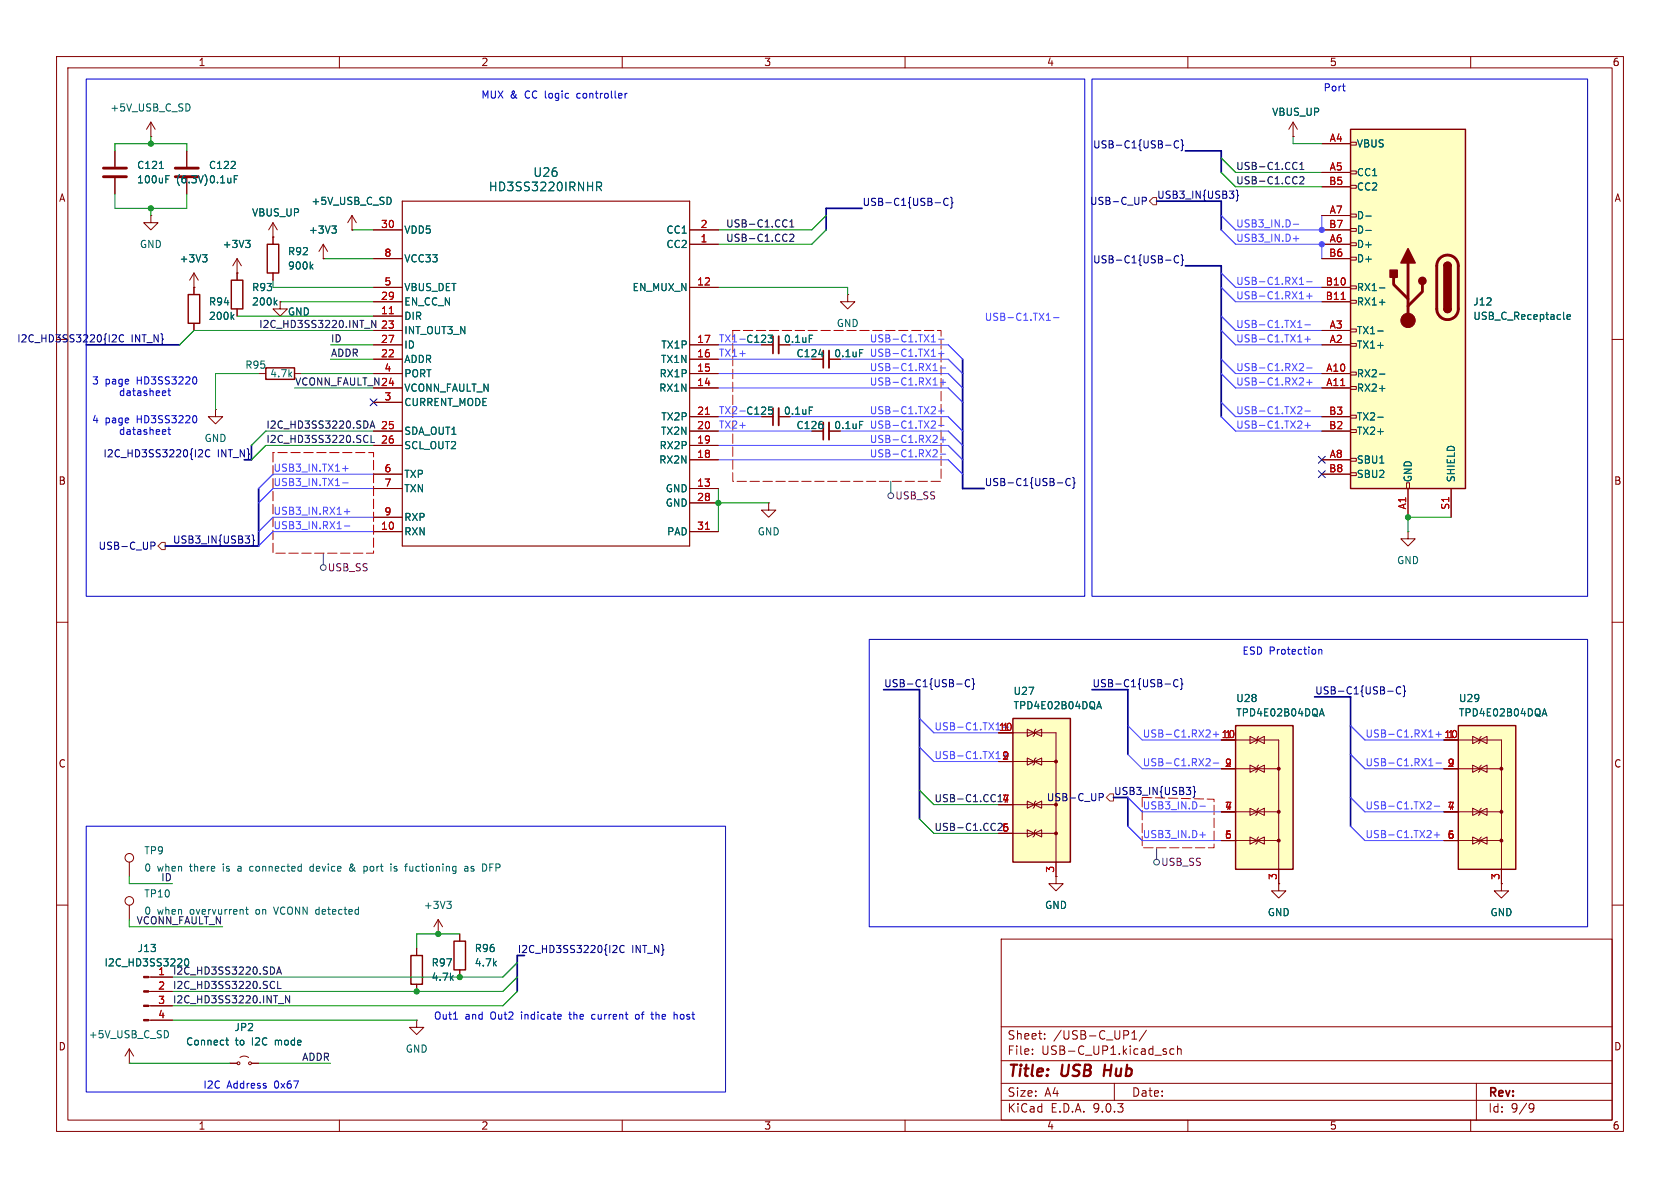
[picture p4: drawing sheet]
<svg xmlns="http://www.w3.org/2000/svg" width="297mm" height="210mm" viewBox="0 0 297 210" stroke-linecap="round" stroke-linejoin="round" font-family="sans-serif">
<g fill="none" stroke="#840000" stroke-width=".18">
<path d="M10 10h277v190h-277zM12 12h273v186h-273zM60 10v2M110 10v2M160 10v2M210 10v2M260 10v2M285 60h2M10 110h2M285 110h2M10 160h2M177 166h108v32h-108z"/>
<path d="M285 160h2M60 198v2M110 198v2M160 198v2M177 194.5h108M177 191.5h108M177 187.5h108M177 181.5h108M182.5 186.3v.1M182.5 185.5v.1M184.7 183.6v.1M184.7 182.8v.1"/>
<path d="M197 191.5v3M200.1 183.7h.9M200.1 182.6l.4-.4v1.5M202.7 182.1l-1.3 2M207.5 185.5l-.4-.1-.3 .3v.4l.2 .2h.5M208.2 185.5l.2-.1 .3 .1 .1 .9M208.2 184.9v1.5M210 198v2M260 198v2M261 191.5v6.5M270.6 195.1l.5 .1a.99 .99 0 0 1-.4 1.4h-.2M271.2 195.7l-.3 .3h-.3"/>
</g>
<path d="M195.4 188.2l-.3 2" fill="none" stroke="#840000" stroke-width=".4"/>
<path d="M238.8 22.9h20.3v63.5h-20.3z" fill="#ffffc2"/>
<g fill="none" stroke="#840000" stroke-width=".18">
<path d="M20.3 26.7v2.8M20.3 31.5v2.8M62.2 38.1l-.7 1.3M62.2 38.1l.8 1.3M62.2 38.1v2.5M233.7 25.4h5.1M233.7 30.5h5.1M233.7 33h5.1M233.7 38.1h5.1M238.8 25.1h1v.6h-1zM238.8 30.2h1v.5h-1zM238.8 32.8h1v.5h-1z"/>
<path d="M238.8 37.8h1v.6h-1zM34.3 50.8v1.3M34.3 57.2v1.2M57.1 45.7h.1M57.1 43.2l-.7 1.3M57.1 43.2l.8 1.3M57.1 43.2v2.5M62.2 40.6h.1M149.9 52.1v1.2h1.2l-1.2 1.3-1.3-1.3h1.3M149.9 52.1h.1M233.7 40.6h5.1M233.7 43.2h5.1"/>
<path d="M233.7 45.7h5.1M233.7 50.8h5.1M233.7 53.3h5.1M233.7 58.4h5.1M238.8 40.4h1v.5h-1zM238.8 42.9h1v.5h-1zM238.8 45.5h1v.5h-1zM238.8 50.5h1v.6h-1zM238.8 53.1h1v.5h-1zM238.8 58.2h1v.5h-1zM45.7 66h1.3M52.1 66h1.2"/>
<path d="M134.6 73.7h2.1M137.7 73.7h2M143.5 76.2h2M143.5 63.5h2M146.6 76.2h2M146.6 63.5h2M233.7 61h5.1M233.7 66h5.1M233.7 68.6h5.1M233.7 73.7h5.1M233.7 76.2h5.1M238.8 60.7h1v.5h-1z"/>
<path d="M238.8 65.8h1v.5h-1zM238.8 68.3h1v.5h-1zM238.8 73.4h1v.5h-1zM238.8 75.9h1v.6h-1zM135.9 88.9v1.3h1.3l-1.3 1.2-1.3-1.2h1.3M135.9 88.9h.1M233.7 81.3h5.1M233.7 83.8h5.1M238.8 81h1v.5h-1zM238.8 83.6h1v.5h-1zM248.7 85.3h.5v1.1h-.5zM248.9 86.4v5"/>
<path d="M256.5 86.4v5M186.7 154.9v1.3h1.3l-1.3 1.3-1.3-1.3h1.3M186.7 154.9h.1M226.1 156.2v1.3h1.2l-1.2 1.3-1.3-1.3h1.3M226.1 156.2h.1M26.3 172.7h4.2M26.3 175.3h4.2M26.3 177.8h4.2M22.9 188h.1M22.9 185.4l-.8 1.3M22.9 185.4l.7 1.3M22.9 185.4v2.6"/>
<path d="M26.3 180.3h4.2M40.6 188h1.3M42.4 186.9l.8-.2 .7 .2M44.4 188h1.3"/>
<circle cx="42.2" cy="188" r=".25"/>
<circle cx="44.2" cy="188" r=".25"/>
</g>
<path d="M238.8 22.9h20.3v63.5h-20.3zM33.3 52.1h2v5.1h-2zM255.3 47a.64 .64 0 0 1 .6-.6 .64 .64 0 0 1 .6 .6M255.3 54.6a.64 .64 0 0 0 .6 .6 .64 .64 0 0 0 .6-.6M47 65h5.1v2.1h-5.1z" fill="none" stroke="#840000" stroke-width=".25"/>
<path d="M18.3 29.7h4.1M18.3 31.2h4.1M246.4 49v1.3l2.5 2.5M248.9 46.5v10.1M251.5 50.3v1.3l-2.6 2.5M254.6 45.7a1.91 1.91 0 0 1 2-.5 1.91 1.91 0 0 1 1.2 1.8v7.6a1.91 1.91 0 0 1-1.9 1.9 1.91 1.91 0 0 1-1.9-1.9v-7.8l.2-.6z" fill="none" stroke="#840000" stroke-width=".51"/>
<g fill="#840000" stroke="#840000" stroke-width=".25">
<path d="M255.3 47h1.2v7.6h-1.2z"/>
<path d="M255.5 46.5a.64 .64 0 0 1 .6-.1 .64 .64 0 0 1 .4 .6h-1.2z"/>
<path d="M255.3 54.6h1.2a.64 .64 0 0 1-.6 .6 .64 .64 0 0 1-.6-.6z"/>
<path d="M248.9 43.9l1.3 2.6h-2.6z"/>
<path d="M245.7 47.8h1.3v1.2h-1.3z"/>
<circle cx="251.5" cy="49.7" r=".63"/>
</g>
<g fill="#840000" stroke="#840000" stroke-width=".18">
<path d="M25.4 172.6h.9v.2h-.9z"/>
<path d="M25.4 175.1h.9v.3h-.9z"/>
<path d="M25.4 177.7h.9v.2h-.9z"/>
<path d="M25.4 180.2h.9v.3h-.9z"/>
<circle cx="248.9" cy="56.6" r="1.27"/>
</g>
<g fill="none" stroke="#006464" stroke-width=".18">
<path d="M28.2 29.8h.7M29.3 31.7h.4M29.3 31.1h.6M58.7 39.9h.7l-.4 .5M68.9 34.9l.3 .5-.3 .7M241.4 38.2h1M41 56l.4 .5M41.4 55.6l-.5 .5M59.2 40.4l.2 .3v.3l-.2 .2M241.4 40.7h1M243.6 58.5h.9M243.9 50.9h.9"/>
<path d="M243.9 53.4h.9M277 56l.6-.1v-.2l-.4-.1-.2 .2 .1 .6h.5M143.1 72h.6M144.7 62.6h.8M152 74.5h.6M152 61.8h.6M243.6 73.8h.9M243.9 66.1h.9M243.9 68.7h.9M32.7 170.5l-.1-.5 .1-.4 .2-.1 .4 .2v.8M29.5 182.3l.3 .4-.3 .7M39.9 183.9h.5"/>
<path d="M40.1 183.5v1l.3 .2"/>
</g>
<path d="M237.1 52.9h.7" fill="none" stroke="#a90000" stroke-width=".18"/>
<path d="M136.7 72.1v3.1M145.5 62v3M145.5 74.7v3" fill="none" stroke="#840000" stroke-width=".3"/>
<path d="M137.7 72.1v3.1M146.6 62v3M146.6 74.7v3" fill="none" stroke="#840000" stroke-width=".33"/>
<path d="M257.8 128.3h10.2v25.4h-10.2z" fill="#ffffc2"/>
<path d="M257.8 128.3h10.2v25.4h-10.2zM72.6 168.9h2.1v5.1h-2.1zM80.3 166.4h2v5.1h-2z" fill="none" stroke="#840000" stroke-width=".25"/>
<g fill="none" stroke="#840000" stroke-width=".18">
<path d="M26.7 38.1v1.3h1.2l-1.2 1.2-1.3-1.2h1.3M26.7 38.1h.1M33 26.7v2.8M33 31.5v2.8M38.1 72.4v1.3h1.3l-1.3 1.2-1.3-1.2h1.3M38.1 72.4h.1M134.6 61h2.1M137.7 61h2M255.3 130.8h10.1v25.4M255.3 135.9h10.1M260.3 130.2l1.3 .6-1.3 .6zM260.3 135.3l1.3 .6-1.3 .6z"/>
<path d="M261.6 130.8l1.3-.6v1.2zM261.6 135.9l1.3-.6v1.2zM261.9 130.2l-.3 .2v.8l-.2 .2M261.9 135.3l-.3 .2v.8l-.2 .2M22.9 152.4v2.5M255.3 143.5h10.1M255.3 148.6h10.1M260.3 142.9l1.3 .6-1.3 .6zM260.3 148l1.3 .6-1.3 .6zM261.6 143.5l1.3-.6v1.2zM261.6 148.6l1.3-.6v1.2zM261.9 142.9l-.3 .2v.8l-.2 .2"/>
<path d="M261.9 148l-.3 .2v.8l-.2 .2M22.9 160v2.6M73.7 167.6v1.3M73.7 174v1.3M77.5 165.1h.1M77.5 162.6l-.8 1.2M77.5 162.6l.7 1.2M77.5 162.6v2.5M81.3 165.1v1.3M81.3 171.5v1.2M73.7 180.3v1.3h1.2l-1.2 1.3-1.3-1.3h1.3M73.7 180.3h.1"/>
<circle cx="22.9" cy="151.6" r=".76"/>
<circle cx="22.9" cy="159.3" r=".76"/>
</g>
<g fill="#840000" stroke="#840000" stroke-width=".18">
<circle cx="265.4" cy="135.9" r=".25"/>
<circle cx="265.4" cy="143.5" r=".25"/>
<circle cx="265.4" cy="148.6" r=".25"/>
</g>
<g fill="none" stroke="#006464" stroke-width=".18">
<path d="M41.4 31.1h.6M143.1 59.3h.6M272.7 126.2h.6M273 125.3l.5 1.3M44.4 153.1l-.3 .3v.4l.3 .2M55.3 153.1l-.4 .1-.1 .2v.5l.5 .1M62.3 153.1l-.4 .3a.34 .34 0 0 0 0 .5 .34 .34 0 0 0 .4 0M62.3 152.8h-.3v.2l.5 .8M64.5 153.1l.3 .1 .1 .2v.5l-.4 .1M69.7 153.9h.4M70.1 153.2l-.3-.1-.1 .2v.2l.4 .1M72.4 153.1v.7l.4 .2"/>
<path d="M79 159.3h.8l-.5 .5M79.5 159.8l.3 .3v.3l-.3 .2M82.2 153.2h.5v.8M82.7 153.5h-.4l-.2 .2 .2 .3 .4-.1M83.3 153.9l.3 .1M83.6 153.1l-.3 .2v.2l.3 .1M86.6 153.3h.4M87.2 152.7h-.6v1.3M43.4 160.8h.5M43.6 160.3v1.1l.3 .2M48.4 160.3l.4 1.3"/>
</g>
<path d="M136.7 59.4v3.1" fill="none" stroke="#840000" stroke-width=".3"/>
<path d="M137.7 59.4v3.1" fill="none" stroke="#840000" stroke-width=".33"/>
<path d="M31 29.7h4.1M31 31.2h4.1" fill="none" stroke="#840000" stroke-width=".51"/>
<path d="M179.1 127h10.1v25.4h-10.1z" fill="#ffffc2"/>
<path d="M179.1 127h10.1v25.4h-10.1z" fill="none" stroke="#840000" stroke-width=".25"/>
<g fill="none" stroke="#840000" stroke-width=".18">
<path d="M176.5 129.5h10.2v25.4M176.5 134.6h10.2M181.6 128.9l1.3 .6-1.3 .7zM181.6 134l1.3 .6-1.3 .7zM182.9 129.5l1.2-.6v1.3zM182.9 134.6l1.2-.6v1.3zM183.1 128.9l-.2 .3v.7l-.3 .3M183.1 134l-.2 .2v.8l-.3 .3M176.5 142.2h10.2M176.5 147.3h10.2M181.6 141.6l1.3 .6-1.3 .7zM181.6 146.7l1.3 .6-1.3 .7z"/>
<path d="M182.9 142.2l1.2-.6v1.3zM182.9 147.3l1.2-.6v1.3zM183.1 141.6l-.2 .3v.7l-.3 .3M183.1 146.7l-.2 .2v.8l-.3 .3"/>
</g>
<g fill="#840000" stroke="#840000" stroke-width=".18">
<circle cx="186.7" cy="134.6" r=".25"/>
<circle cx="186.7" cy="147.3" r=".25"/>
</g>
<path d="M194 124.9h.6M194.3 124l.4 1.3" fill="none" stroke="#006464" stroke-width=".18"/>
<path d="M218.4 128.3h10.2v25.4h-10.2z" fill="#ffffc2"/>
<path d="M40.9 49.5h2v5.1h-2zM47.2 43.2h2.1v5.1h-2.1zM218.4 128.3h10.2v25.4h-10.2z" fill="none" stroke="#840000" stroke-width=".25"/>
<g fill="none" stroke="#840000" stroke-width=".18">
<path d="M20.3 26.7v2.8M20.3 31.5v2.8M26.7 24.1h.1M26.7 21.6l-.8 1.3M26.7 21.6l.7 1.3M26.7 21.6v2.5M33 26.7v2.8M33 31.5v2.8M48.3 39.4v3.8M48.3 39.4l-.8 1.2M48.3 39.4l.7 1.2M228.6 24.1h.1"/>
<path d="M228.6 21.6l-.8 1.3M228.6 21.6l.8 1.3M228.6 21.6v2.5M233.7 25.4h5.1M233.7 30.5h5.1M233.7 33h5.1M233.7 38.1h5.1M34.3 50.8h.1M34.3 48.3l-.8 1.2M34.3 48.3l.8 1.2M34.3 48.3v3.8M34.3 57.2v1.2"/>
<path d="M41.9 48.3h.1M41.9 45.7v3.8M41.9 54.6v1.3M41.9 45.7l-.8 1.3M41.9 45.7l.8 1.3M48.3 41.9h.1M48.3 48.3v1.2M49.5 53.3v1.3h1.3l-1.3 1.3-1.2-1.3h1.2M49.5 53.3h.1M57.1 45.7h.1M62.2 40.6h.1M66 40.6h5.1"/>
<path d="M66 45.7h5.1M66 50.8h5.1M66 53.3h5.1M66 55.9h5.1M66 58.4h5.1M121.9 40.6h5.1M121.9 50.8h5.1M121.9 43.2h5.1M233.7 40.6h5.1M233.7 45.7h5.1M233.7 50.8h5.1M233.7 53.3h5.1"/>
<path d="M233.7 58.4h5.1M233.7 43.2h5.1M66 61h5.1M66 63.5h5.1M66 66h5.1M66 68.6h5.1M66 71.1h5.1M66 76.2h5.1M66 78.7h5.1M121.9 61h5.1M121.9 63.5h5.1M121.9 66h5.1"/>
<path d="M121.9 68.6h5.1M121.9 76.2h5.1M121.9 78.7h5.1M121.9 73.7h5.1M134.6 61h2.1M134.6 73.7h2.1M137.7 61h2M137.7 73.7h2M143.5 63.5h2M143.5 76.2h2M146.6 63.5h2M146.6 76.2h2"/>
<path d="M233.7 61h5.1M233.7 66h5.1M233.7 68.6h5.1M233.7 76.2h5.1M233.7 73.7h5.1M66 83.8h5.1M66 86.4h5.1M66 91.4h5.1M66 94h5.1M121.9 86.4h5.1M121.9 94h5.1M121.9 81.3h5.1"/>
<path d="M121.9 88.9h5.1M233.7 83.8h5.1M233.7 81.3h5.1M248.9 94v1.3h1.3l-1.3 1.2-1.3-1.2h1.3M248.9 94h.1M248.9 86.4v5M256.5 86.4v5M176.5 129.5h2.6M176.5 134.6h2.6M215.9 130.8h10.2v25.4M215.9 135.9h10.2M221 130.2l1.2 .6-1.2 .6z"/>
<path d="M221 135.3l1.2 .6-1.2 .6zM222.2 130.8l1.3-.6v1.2zM222.2 135.9l1.3-.6v1.2zM222.5 130.2l-.3 .2v.8l-.2 .2M222.5 135.3l-.3 .2v.8l-.2 .2M255.3 130.8h2.5M255.3 135.9h2.5M176.5 142.2h2.6M176.5 147.3h2.6M186.7 154.9h.1M186.7 152.4v2.5M215.9 143.5h10.2"/>
<path d="M215.9 148.6h10.2M221 142.9l1.2 .6-1.2 .6zM221 148l1.2 .6-1.2 .6zM222.2 143.5l1.3-.6v1.2zM222.2 148.6l1.3-.6v1.2zM222.5 142.9l-.3 .2v.8l-.2 .2M222.5 148l-.3 .2v.8l-.2 .2M226.1 156.2h.1M255.3 143.5h2.5M255.3 148.6h2.5M265.4 156.2v1.3h1.3l-1.3 1.3-1.2-1.3h1.2M265.4 156.2h.1"/>
<path d="M265.4 153.7v2.5M26.7 172.7h3.8M26.7 175.3h3.8M26.7 177.8h3.8M73.7 167.6v1.3M73.7 174v1.3M81.3 165.1v1.3M81.3 171.5v1.2M26.7 180.3h3.8M40.6 188h1.3M44.4 188h1.3"/>
</g>
<g fill="#840000" stroke="#840000" stroke-width=".18">
<circle cx="226.1" cy="135.9" r=".25"/>
<circle cx="226.1" cy="143.5" r=".25"/>
<circle cx="226.1" cy="148.6" r=".25"/>
</g>
<g fill="none" stroke="#006464" stroke-width=".18">
<path d="M33.4 18.4l.2 .5-.2 .7M28.2 29.8h.7M29.3 31.1h.6M29.3 31.7h.4M41.4 31.1h.6M58.7 39.9h.7l-.4 .5M68.9 34.9l.3 .5-.3 .7M105.5 32.2h.6l.3 .3-.2 .4-.7 .1M105.8 33l.6 .7M241.4 38.2h1M35.8 45h.8l-.4 .5M36.3 45.5l.3 .3v.3l-.3 .2"/>
<path d="M41 56l.4 .5M41.4 55.6l-.5 .5M43.4 42.5h.8l-.4 .5M44 43l.2 .2v.3l-.2 .3M48.6 53.4l.4 .5M49 53.1l-.5 .5M55 47.1l.3 .5M55.3 46.7l-.5 .5M59.2 40.4l.2 .3v.3l-.2 .2M143.1 59.3h.6M241.4 40.7h1M243.6 58.5h.9"/>
<path d="M243.9 50.9h.9M243.9 53.4h.9M277 56l.6-.1v-.2l-.4-.1-.2 .2 .1 .6h.5M143.1 72h.6M144.7 62.6h.8M152 61.8h.6M152 74.5h.6M243.6 73.8h.9M243.9 66.1h.9M243.9 68.7h.9M194 124.9h.6M194.3 124l.4 1.3"/>
<path d="M233.4 126.2h.6M233.7 125.3l.4 1.3M272.7 126.2h.6M273 125.3l.5 1.3M32.7 170.5l-.1-.5 .1-.4 .2-.1 .4 .2v.8M39.9 183.9h.5M40.1 183.5v1l.3 .2"/>
</g>
<path d="M71.1 35.6h50.8v60.9h-50.8z" fill="none" stroke="#840000" stroke-width=".2"/>
<path d="M68.8 55.5h.7M237.1 52.9h.7M124.7 73.2h.7M124.7 93.6h.7" fill="none" stroke="#a90000" stroke-width=".18"/>
<g fill="none" stroke="#484848" stroke-width=".18">
<path d="M57.1 97.8v2M157.5 85.1v2M204.5 149.9v2"/>
<circle cx="157.5" cy="87.6" r=".51"/>
<circle cx="57.2" cy="100.3" r=".51"/>
<circle cx="204.5" cy="152.4" r=".51"/>
</g>
<path d="M129.5 58.4v26.7h36.9v-26.7h-36.9M48.3 80v17.8h17.7v-17.8h-17.7M201.9 141v8.9h12.7v-8.6l-12.7-.3" fill="none" stroke="#f00" stroke-width=".18" stroke-dasharray="1.7 .6"/>
<g fill="none" stroke="#000084" stroke-width=".18">
<path d="M165.3 35.8h1M167.6 35.2a.6 .6 0 0 0-.8 .4 .6 .6 0 0 0 .6 .7l.2-.1M168 34.9l.3 .1v.7l.2 .1-.2 .2v.6l-.3 .2M201.9 34.9h.5l.3 .2-.2 .4h-.6M206.1 25.7h.9M208.4 25a.6 .6 0 0 0-.9 .4 .6 .6 0 0 0 .6 .8l.3-.2M208.8 24.7l.2 .2v.6l.2 .2-.2 .2v.6l-.2 .1M218.5 33.6l.3 .2v.6l.2 .2-.2 .1v.6l-.3 .2M20.3 59.2l.3 .2-.1 .3-.7 .7h.8M21.9 59.3a.6 .6 0 0 0-.9 .4 .6 .6 0 0 0 .6 .7l.3-.1M206.1 46h.9M208.4 45.3a.6 .6 0 0 0-.9 .5 .6 .6 0 0 0 .6 .7l.3-.1"/>
<path d="M208.8 45l.2 .2v.6l.2 .2-.2 .2v.6l-.2 .2M35.6 79.5l.2 .2v.3l-.8 .8h.8M37.1 79.6a.6 .6 0 0 0-.8 .4 .6 .6 0 0 0 .6 .8l.2-.2M65.4 70.5l1.2 1.2M66.6 70.5l-1.2 1.2M26.7 95.8h.5l.2 .3-.1 .3-.6 .1M44.6 94.6l.2 .1v.6l.2 .2-.2 .2v.6l-.2 .2M186.9 85.4h1M189.2 84.7a.6 .6 0 0 0-.8 .4 .6 .6 0 0 0 .6 .7l.2-.1M189.6 84.4l.3 .2v.6l.2 .2-.2 .1v.6l-.3 .2M233.1 83.2l1.2 1.2M233.1 80.7l1.2 1.2"/>
<path d="M234.3 83.2l-1.2 1.2M234.3 80.7l-1.2 1.2M171.9 120l.2 .1v.6l.2 .2-.2 .2v.6l-.2 .2M208.7 120l.2 .1v.6l.2 .2-.2 .2v.6l-.2 .2M169.1 120.9h1M171.4 120.3a.6 .6 0 0 0-.8 .4 .6 .6 0 0 0 .6 .7l.2-.1M206 120.9h.9M208.3 120.3a.6 .6 0 0 0-.9 .4 .6 .6 0 0 0 .6 .7l.3-.1M210.9 139l.3 .2v.6l.1 .2-.1 .2v.6l-.3 .1M245.3 122.2h1M247.6 121.5a.6 .6 0 0 0-.8 .5 .6 .6 0 0 0 .6 .7l.2-.1M248.1 121.2l.2 .2v.6l.2 .2-.2 .2v.6l-.2 .2"/>
<path d="M194.3 140.3h.5l.2 .2-.1 .4h-.6M108.8 167.1l.3 .3-.1 .3-.7 .7h.8M110.3 167.2a.6 .6 0 0 0-.8 .5 .6 .6 0 0 0 .6 .7l.2-.1"/>
</g>
<path d="M203.8 34.9h.7v1.3h-.7l-.6-.6zM27.9 96.5l.7-.6h.6v1.3h-.6zM195.6 141l.6-.7h.6v1.3h-.6z" fill="none" stroke="#725600" stroke-width=".18"/>
<g fill="none" stroke="#0f0f0f" stroke-width=".18">
<path d="M138.9 38.9l.2 .1M139.6 39.2l.4-.3v1.2M229.1 28.7l.2 .1M229.3 29.8l-.2 .2M229.8 31.4l.5-.2 .2 .4-.8 .9h.8M229.8 30h.7M229.8 29.1l.4-.4v1.3M64.4 58h1M66.4 56.6v1.3l-.7-1.3v1.3M139.1 40l-.2 .1M139.6 41.5l.5-.1 .2 .4-.7 .9h.7M139.6 40.1h.7"/>
<path d="M65.4 75.7l.4-1.3 .5 1.3M65.5 75.3h.6M65.6 77v1.2h.6M175.7 140.5l.3 .1M176 141.6l-.3 .1M176.4 141.7h.8M176.6 140.8h-.2M176.6 145.5l-.2 .2M177.1 146.1l-.7 .7h.8M48.9 172.2l.4-1.3 .5 1.3M49 171.8h.6M49.1 173.5v1.2h.6"/>
<path d="M49.2 177.4h1M51.2 176v1.3l-.7-1.3v1.3"/>
</g>
<g fill="none" stroke="#4a47ff" stroke-width=".18">
<path d="M215.9 38.1l2.5 2.5h15.3v-2.5M228.6 39.6h1M165.9 60h1M185 56.6h.7M186.2 56.2h1M215.9 50.8l2.5 2.5h15.3M215.9 40.6l2.5 2.6h15.3v2.5M215.9 48.3l2.5 2.5h15.3M215.9 58.4l2.5 2.6h15.3M215.9 55.9l2.5 2.5h15.3M228.6 42.2h1M229.4 57.9h.8"/>
<path d="M229.7 50.3h.8M229.7 52.8h.8M230 49.2l.1-.2v1.3M230.7 57.4h1M230.7 60h1M231 49.8h1M231 52.3h1M231.2 59.5v.9M231.5 51.9v.9M127 61h7.6M127 66h40.6l2.6 2.6M127 68.6h40.6l2.6 2.5"/>
<path d="M127 78.7h40.6l2.6 2.6M127 73.7h7.6M127 76.2h16.5M127 63.5h16.5M139.7 61h27.9l2.6 2.5M139.7 73.7h27.9l2.6 2.5M148.6 76.2h19l2.6 2.5M148.6 63.5h19l2.6 2.5M164.7 60.4h.7M164.8 74.4l.5 .1 .1 .3-.8 .9h.8M164.9 78.2h.8M165 65.5h.7"/>
<path d="M165 68.1h.7M165.1 79.5l.5 .1 .1 .3-.8 .9h.8M165.2 64.4l.1-.1v1.2M165.6 77.1v.4M165.9 72.7h1M165.9 75.2h1M165.9 62.5h1M166.2 65h1M166.2 67.6h1M166.2 77.7h1M166.4 62v1M166.4 72.2v.9"/>
<path d="M166.7 67.1v1M166.7 77.3v.9M215.9 63.5l2.5 2.5h15.3M215.9 66l2.5 2.6h15.3M215.9 71.1l2.5 2.6h15.3M215.9 73.7l2.5 2.5h15.3M229.6 71.9h.4l.2 .3-.8 .9h.8M229.7 68.1h.8M229.9 64.3h.4l.2 .3-.8 .9h.8M230.4 66.9v.4M230.7 72.7h1M230.7 75.2h1"/>
<path d="M231 65h1M231 67.6h1M231.2 74.7v1M231.5 67.1v1M60.6 85.4h.9M60.6 82.8h.9M60.9 93h.9M60.9 90.4h.9M61.1 82.3v1M61.4 90v.9M66 94h-17.7l-2.6 2.5M66 83.8h-17.7l-2.6 2.6"/>
<path d="M66 91.4h-17.7l-2.6 2.6M66 86.4h-17.7l-2.6 2.5M127 81.3h40.6l2.6 2.5M166.2 80.3h1M162.6 127l2.5 2.5h11.4M162.6 132.1l2.5 2.5h11.4M199.4 128.3l2.5 2.5h14M199.4 133.4l2.5 2.5h14M213.2 130.3h.7M213.4 134.1l.4 .1 .1 .3-.7 .9h.7M213.9 129.1v.5M214.5 129.8h1"/>
<path d="M214.5 134.9h1M215 129.3v1M238.8 128.3l2.5 2.5h14M238.8 133.4l2.5 2.5h14M252.6 130.3h.7M252.6 135.4h.7M252.8 134.3l.2-.2v1.3M253.9 129.8h.9M253.9 134.9h.9M254.3 129.3v1M199.4 146.1l2.5 2.5h14M199.4 141l2.5 2.5h14"/>
<path d="M212.1 147.6h1M212.1 142.5h1M238.8 146.1l2.5 2.5h14M238.8 141l2.5 2.5h14M252.5 141.7l.4 .1 .1 .3-.8 .9h.8M253.6 147.6h.9M253.6 142.5h.9M254 147.1v1"/>
</g>
<g fill="none" stroke="#000084" stroke-width=".3">
<path d="M152.4 36.8h-6.4v3.8M204.5 35.6h11.4v5M209.5 26.7h6.4v3.8M209.5 47h6.4v26.7M15.2 61h16.5M44.4 78.7v2.6M170.2 63.5v22.9h3.8M45.7 86.4v10.1h-16.5M156.2 121.9h6.4v22.9M193 121.9h6.4v11.5M232.4 123.2h6.4v22.9M199.4 141v5.1"/>
<path d="M91.4 168.9v6.4"/>
</g>
<path d="M20.3 26.7v-1.3h12.7v1.3M26.7 24.1v1.3M57.1 45.7h8.9M62.2 40.6h3.8M81.3 165.1h-7.6v2.5M22.9 188h17.7" fill="none" stroke="#009600" stroke-width=".2"/>
<g fill="none" stroke="#009600" stroke-width=".18">
<path d="M20.3 34.3v2.5h12.7v-2.5M26.7 36.8v1.3M146 38.1l-2.5 2.5h-16.5M215.9 30.5l2.5 2.5h15.3M215.9 27.9l2.5 2.6h15.3M228.6 24.1v1.3h5.1M41.9 55.9h24.1M48.3 49.5v1.3h17.7M49.5 53.3h16.5M66 58.4h-31.7l-2.6 2.6M127 50.8h22.9v1.3M146 40.6l-2.5 2.6h-16.5"/>
<path d="M45.7 66h-7.6v6.4M52.1 68.6h13.9M53.3 66h12.7M58.4 63.5h7.6M58.4 61h7.6M66 78.7h-19l-2.6 2.6M66 76.2h-19l-2.6 2.5M127 86.4v7.6M127 88.9h8.9M256.5 91.4h-7.6v2.6M162.6 139.7l2.5 2.5h11.4M22.9 154.9v1.3h7.6"/>
<path d="M162.6 144.8l2.5 2.5h11.4M22.9 162.6v1.2h16.5M91.4 172.7l-2.5 2.6h-58.4M91.4 170.2l-2.5 2.5h-58.4M91.4 175.3l-2.5 2.5h-58.4M30.5 180.3h43.2M45.7 188h12.7"/>
</g>
<g fill="none" stroke="#0000c2" stroke-width=".18">
<path d="M15.2 14h176.6v91.4h-176.6zM110.5 16.5v.8M110.9 16.5l-.4 .2M193 14h87.7v91.4h-87.7zM237.3 15.2h.5M237.7 16.1h.1M29.3 76v.2l-.6 .2M29.3 69.1v.3l-.6 .1M29.7 75.9h.5M29.7 69.1h.5M29.9 68.7v1.1l.3 .1M29.9 75.5v1.1l.3 .2"/>
<path d="M34.6 73.5l.2 .5-.2 .7M34.6 66.7l.2 .4-.2 .7M153.7 113h127v50.8h-127zM233.1 114.8v.8M233.1 114.9l.2-.1 .3 .1 .1 .7M15.2 146.1h113.1v46.9h-113.1zM99 179.3l.2 .3-.6 .1M104.8 179.3l-.2 .3v.3l.2 .3M112.8 179.3l-.3 .1-.2 .2 .1 .4 .4 .2M115.1 179.3h.4M115.2 180l.3 .2M119.2 179.4h.5v.8"/>
<path d="M80.2 180.2h.7M99.2 180.1l-.2 .1"/>
</g>
<g fill="#009600" stroke="#009600" stroke-width=".18">
<circle cx="248.9" cy="91.4" r=".46"/>
<circle cx="26.7" cy="25.4" r=".46"/>
<circle cx="26.7" cy="36.8" r=".46"/>
<circle cx="81.3" cy="172.7" r=".46"/>
<circle cx="73.7" cy="175.3" r=".46"/>
<circle cx="77.5" cy="165.1" r=".46"/>
<circle cx="127" cy="88.9" r=".46"/>
</g>
<g fill="#4a47ff" stroke="#4a47ff" stroke-width=".18">
<circle cx="233.7" cy="40.6" r=".46"/>
<circle cx="233.7" cy="43.2" r=".46"/>
</g>
<g font-size="2.8" fill="#840000">
<text x="178" y="190.9">Title:</text>
<text x="187.7" y="190.9">USB</text>
<text x="196" y="190.9">Hub</text>
</g>
<g font-size="2.1" fill="#006464">
<text x="86.3" y="34">HD3SS3220IRNHR</text>
<text x="94.2" y="31.5">U26</text>
</g>
<g font-size="2.1" fill="#840000">
<text x="178" y="184">Sheet:</text>
<text x="186.2" y="184">/USB-C_UP1/</text>
<text x="178" y="186.7">File:</text>
<text x="184.1" y="186.7">USB-C_UP1.kicad_sch</text>
<text x="178" y="196.9">KiCad</text>
<text x="178" y="194.1">Size:</text>
<text x="184.7" y="194.1">A4</text>
<text x="185.7" y="196.9">E.D.A.</text>
<text x="193.3" y="196.9">9.0.3</text>
<text x="200" y="194.1">Date:</text>
<text x="263" y="194.3">Rev:</text>
<text x="263" y="196.9">Id:</text>
<text x="267.1" y="196.9">9/9</text>
</g>
<g font-size="1.8" fill="#840000">
<text x="35" y="11.9">1</text>
<text x="85" y="11.9">2</text>
<text x="135" y="11.9">3</text>
<text x="185" y="11.9">4</text>
<text x="235" y="11.9">5</text>
<text x="285" y="11.9">6</text>
<text x="10.3" y="35.9">A</text>
<text x="285.3" y="35.9">A</text>
<text x="10.3" y="85.9">B</text>
<text x="285.3" y="85.9">B</text>
<text x="10.3" y="135.9">C</text>
<text x="285.3" y="135.9">C</text>
<text x="10.3" y="185.9">D</text>
<text x="285.3" y="185.9">D</text>
<text x="35" y="199.9">1</text>
<text x="85" y="199.9">2</text>
<text x="135" y="199.9">3</text>
<text x="185" y="199.9">4</text>
<text x="235" y="199.9">5</text>
<text x="285" y="199.9">6</text>
</g>
<g font-size="1.8" fill="#0000c2">
<text x="85" y="17.6">MUX &amp;</text>
<text x="92.9" y="17.6">CC logic</text>
<text x="102.4" y="17.6">controller</text>
<text x="233.9" y="16.4">Port</text>
<text x="16.2" y="68.2">3</text>
<text x="18.6" y="68.2">page</text>
<text x="20.9" y="70.2">datasheet</text>
<text x="24.3" y="68.2">HD3SS3220</text>
<text x="16.2" y="75">4</text>
<text x="18.6" y="75">page</text>
<text x="20.9" y="77.1">datasheet</text>
<text x="24.3" y="75">HD3SS3220</text>
<text x="219.6" y="115.9">ESD Protection</text>
<text x="76.6" y="180.4">Out1</text>
<text x="82.2" y="180.4">and</text>
<text x="86.8" y="180.4">Out2</text>
<text x="92.4" y="180.4">indicate</text>
<text x="101.1" y="180.4">the</text>
<text x="105.3" y="180.4">current</text>
<text x="113.2" y="180.4">of</text>
<text x="116.3" y="180.4">the</text>
<text x="120.4" y="180.4">host</text>
<text x="35.9" y="192.6">I2C</text>
<text x="40.1" y="192.6">Address</text>
<text x="48.6" y="192.6">0x67</text>
</g>
<g font-size="1.8" fill="#006464">
<text x="19.4" y="19.9">+5V_USB_C_SD</text>
<text x="224.8" y="20.7">VBUS_UP</text>
<text x="239.8" y="26.3">VBUS</text>
<text x="24.1" y="30.1">C121</text>
<text x="24.1" y="32.6">100uF</text>
<text x="31.2" y="32.6">(6.3V) 0.1uF</text>
<text x="36.8" y="30.1">C122</text>
<text x="239.8" y="31.3">CC1</text>
<text x="239.8" y="33.9">CC2</text>
<text x="44.5" y="38.5">VBUS_UP</text>
<text x="54.5" y="41.5">+3V3</text>
<text x="55" y="36.4">+5V_USB_C_SD</text>
<text x="71.4" y="41.5">VDD5</text>
<text x="117.7" y="41.5">CC1</text>
<text x="239.8" y="39">D-</text>
<text x="239.8" y="41.5">D-</text>
<text x="24.6" y="44">GND</text>
<text x="31.6" y="46.6">+3V3</text>
<text x="39.3" y="44">+3V3</text>
<text x="50.8" y="45.3">R92</text>
<text x="50.8" y="47.9">900k</text>
<text x="71.4" y="46.6">VCC33</text>
<text x="117.7" y="44">CC2</text>
<text x="239.8" y="44">D+</text>
<text x="239.8" y="46.6">D+</text>
<text x="44.5" y="51.7">R93</text>
<text x="71.4" y="51.7">VBUS_DET</text>
<text x="111.7" y="51.7">EN_MUX_N</text>
<text x="239.8" y="51.7">RX1-</text>
<text x="36.8" y="54.2">R94</text>
<text x="36.8" y="56.7">200k</text>
<text x="44.5" y="54.2">200k</text>
<text x="50.8" y="56">GND</text>
<text x="71.4" y="54.2">EN_CC_N</text>
<text x="71.4" y="56.7">DIR</text>
<text x="71.4" y="59.3">INT_OUT3_N</text>
<text x="147.8" y="58">GND</text>
<text x="239.8" y="54.2">RX1+</text>
<text x="239.8" y="59.3">TX1-</text>
<text x="260.4" y="56.7">USB_C_Receptacle</text>
<text x="260.4" y="54.2">J12</text>
<text x="43.3" y="65.4">R95</text>
<text x="71.4" y="61.8">ID</text>
<text x="71.4" y="64.4">ADDR</text>
<text x="116.7" y="64.4">TX1N</text>
<text x="116.8" y="61.8">TX1P</text>
<text x="131.8" y="60.8">C123</text>
<text x="138.5" y="60.8">0.1uF</text>
<text x="140.7" y="63.3">C124</text>
<text x="147.4" y="63.3">0.1uF</text>
<text x="239.8" y="61.8">TX1+</text>
<text x="47.7" y="66.9">4.7k</text>
<text x="71.4" y="66.9">PORT</text>
<text x="71.4" y="69.4">VCONN_FAULT_N</text>
<text x="71.4" y="72">CURRENT_MODE</text>
<text x="116.4" y="69.4">RX1N</text>
<text x="116.5" y="66.9">RX1P</text>
<text x="239.8" y="66.9">RX2-</text>
<text x="239.8" y="69.4">RX2+</text>
<text x="71.4" y="77.1">SDA_OUT1</text>
<text x="116.7" y="77.1">TX2N</text>
<text x="116.8" y="74.5">TX2P</text>
<text x="131.8" y="73.5">C125</text>
<text x="138.5" y="73.5">0.1uF</text>
<text x="140.7" y="76">C126</text>
<text x="147.4" y="76">0.1uF</text>
<text x="239.8" y="74.5">TX2-</text>
<text x="239.8" y="77.1">TX2+</text>
<text x="36.1" y="78.3">GND</text>
<text x="71.4" y="79.6">SCL_OUT2</text>
<text x="116.4" y="82.1">RX2N</text>
<text x="116.5" y="79.6">RX2P</text>
<text x="239.8" y="82.1">SBU1</text>
<text x="71.4" y="84.7">TXP</text>
<text x="71.4" y="87.2">TXN</text>
<text x="117.6" y="87.2">GND</text>
<text x="117.6" y="89.8">GND</text>
<text x="239.8" y="84.7">SBU2</text>
<text x="249.8" y="85.3" transform="rotate(-90 249.8 85.3)">GND</text>
<text x="257.4" y="85.3" transform="rotate(-90 257.4 85.3)">SHIELD</text>
<text x="71.4" y="92.3">RXP</text>
<text x="71.4" y="94.8">RXN</text>
<text x="117.8" y="94.8">PAD</text>
<text x="133.9" y="94.8">GND</text>
<text x="246.9" y="99.9">GND</text>
<text x="179.1" y="123">U27</text>
<text x="179.1" y="125.6">TPD4E02B04DQA</text>
<text x="218.4" y="124.3">U28</text>
<text x="257.8" y="124.3">U29</text>
<text x="218.4" y="126.8">TPD4E02B04DQA</text>
<text x="257.8" y="126.8">TPD4E02B04DQA</text>
<text x="25.4" y="151.2">TP9</text>
<text x="25.4" y="154.3">0</text>
<text x="27.8" y="154.3">when</text>
<text x="33.7" y="154.3">there</text>
<text x="39.7" y="154.3">is</text>
<text x="42.5" y="154.3">a</text>
<text x="44.8" y="154.3">connected</text>
<text x="55.7" y="154.3">device</text>
<text x="62.8" y="154.3">&amp;</text>
<text x="65.6" y="154.3">port</text>
<text x="70.5" y="154.3">is</text>
<text x="73.3" y="154.3">fuctioning</text>
<text x="84" y="154.3">as</text>
<text x="87.4" y="154.3">DFP</text>
<text x="25.4" y="158.9">TP10</text>
<text x="45.5" y="161.9">on</text>
<text x="49" y="161.9">VCONN detected</text>
<text x="74.8" y="160.9">+3V3</text>
<text x="184.7" y="160.9">GND</text>
<text x="224" y="162.2">GND</text>
<text x="263.4" y="162.2">GND</text>
<text x="18.4" y="171">I2C_HD3SS3220</text>
<text x="24.2" y="168.5">J13</text>
<text x="30.5" y="172.4">I2C_HD3SS3220.SDA</text>
<text x="76.2" y="173.6">4.7k</text>
<text x="76.2" y="171">R97</text>
<text x="83.8" y="171">4.7k</text>
<text x="83.8" y="168.5">R96</text>
<text x="15.6" y="183.7">+5V_USB_C_SD</text>
<text x="32.8" y="185">Connect</text>
<text x="41.4" y="182.5">JP2</text>
<text x="41.6" y="185">to</text>
<text x="44.6" y="185">I2C</text>
<text x="48.9" y="185">mode</text>
<text x="71.6" y="186.3">GND</text>
</g>
<g font-size="1.8" fill="#000084">
<text x="193.1" y="26.3">USB-C1{USB-C}</text>
<text x="204.5" y="35.2">USB3_IN{USB3}</text>
<text x="152.4" y="36.5">USB-C1{USB-C}</text>
<text x="192.6" y="36.4">USB-C_UP</text>
<text x="193.1" y="46.6">USB-C1{USB-C}</text>
<text x="2.9" y="60.6">I2C_HD3SS3220{I2C</text>
<text x="23.2" y="60.6">INT_N}</text>
<text x="18.2" y="80.9">I2C_HD3SS3220{I2C</text>
<text x="38.4" y="80.9">INT_N}</text>
<text x="174" y="86">USB-C1{USB-C}</text>
<text x="17.3" y="97.4">USB-C_UP</text>
<text x="30.5" y="96.2">USB3_IN{USB3}</text>
<text x="156.2" y="121.6">USB-C1{USB-C}</text>
<text x="193" y="121.6">USB-C1{USB-C}</text>
<text x="232.4" y="122.8">USB-C1{USB-C}</text>
<text x="185" y="141.8">USB-C_UP</text>
<text x="196.8" y="140.6">USB3_IN{USB3}</text>
<text x="91.4" y="168.6">I2C_HD3SS3220{I2C</text>
<text x="111.7" y="168.6">INT_N}</text>
</g>
<g font-size="1.8" fill="#a90000">
<text x="235" y="25.1">A4</text>
<text x="234.9" y="32.8">B5</text>
<text x="235" y="30.2">A5</text>
<text x="67.3" y="40.4">30</text>
<text x="123.8" y="40.4">2</text>
<text x="234.9" y="40.4">B7</text>
<text x="235" y="37.8">A7</text>
<text x="67.9" y="45.5">8</text>
<text x="123.8" y="42.9">1</text>
<text x="234.9" y="45.5">B6</text>
<text x="235" y="42.9">A6</text>
<text x="67.3" y="53.1">29</text>
<text x="67.9" y="50.5">5</text>
<text x="123.1" y="50.5">12</text>
<text x="234.3" y="50.5">B10</text>
<text x="234.3" y="53.1">B11</text>
<text x="67.3" y="55.6">11</text>
<text x="67.3" y="58.2">23</text>
<text x="235" y="58.2">A3</text>
<text x="67.3" y="60.7">27</text>
<text x="67.3" y="63.2">22</text>
<text x="67.9" y="65.8">4</text>
<text x="123.1" y="60.7">17</text>
<text x="123.1" y="63.2">16</text>
<text x="123.1" y="65.8">15</text>
<text x="234.4" y="65.8">A10</text>
<text x="235" y="60.7">A2</text>
<text x="67.3" y="68.3">24</text>
<text x="67.9" y="70.9">3</text>
<text x="123.1" y="68.3">14</text>
<text x="234.4" y="68.3">A11</text>
<text x="67.3" y="75.9">25</text>
<text x="123.1" y="73.4">21</text>
<text x="123.1" y="75.9">20</text>
<text x="234.9" y="73.4">B3</text>
<text x="234.9" y="75.9">B2</text>
<text x="67.3" y="78.5">26</text>
<text x="67.9" y="83.6">6</text>
<text x="123.1" y="78.5">19</text>
<text x="123.1" y="81">18</text>
<text x="234.9" y="83.6">B8</text>
<text x="235" y="81">A8</text>
<text x="67.9" y="86.1">7</text>
<text x="123.1" y="86.1">13</text>
<text x="123.1" y="88.6">28</text>
<text x="67.3" y="93.7">10</text>
<text x="67.9" y="91.2">9</text>
<text x="123.1" y="93.7">31</text>
<text x="248.7" y="90.2" transform="rotate(-90 248.7 90.2)">A1</text>
<text x="256.3" y="90.2" transform="rotate(-90 256.3 90.2)">S1</text>
<text x="176.5" y="129.3">10</text>
<text x="177.1" y="129.3">1</text>
<text x="215.9" y="130.6">10</text>
<text x="216.5" y="130.6">1</text>
<text x="255.2" y="130.6">10</text>
<text x="255.8" y="130.6">1</text>
<text x="177.1" y="134.4">2</text>
<text x="216.5" y="135.6">2</text>
<text x="255.8" y="135.6">2</text>
<text x="177.1" y="142">7</text>
<text x="216.5" y="143.3">7</text>
<text x="255.8" y="143.3">7</text>
<text x="177.1" y="147.1">5</text>
<text x="216.5" y="148.3">5</text>
<text x="255.8" y="148.3">5</text>
<text x="186.4" y="154.4" transform="rotate(-90 186.4 154.4)">3</text>
<text x="225.8" y="155.6" transform="rotate(-90 225.8 155.6)">3</text>
<text x="265.2" y="155.6" transform="rotate(-90 265.2 155.6)">3</text>
<text x="27.9" y="172.5">1</text>
<text x="27.9" y="175">2</text>
<text x="27.9" y="177.5">3</text>
<text x="27.9" y="180.1">4</text>
</g>
<g font-size="1.8" fill="#0f0f0f">
<text x="218.4" y="32.7">USB-C1.CC2</text>
<text x="218.4" y="30.1">USB-C1.CC1</text>
<text x="128.3" y="40.3">USB-C1.CC1</text>
<text x="128.3" y="42.8">USB-C1.CC2</text>
<text x="45.7" y="58.1">I2C_HD3SS3220.INT_N</text>
<text x="58.4" y="60.6">ID</text>
<text x="58.4" y="63.2">ADDR</text>
<text x="52.1" y="68.2">VCONN_FAULT_N24</text>
<text x="47" y="75.9">I2C_HD3SS3220.SDA</text>
<text x="47" y="78.4">I2C_HD3SS3220.SCL</text>
<text x="165.1" y="141.9">USB-C1.CC1</text>
<text x="165.1" y="147">USB-C1.CC2</text>
<text x="28.4" y="155.9">ID</text>
<text x="25.4" y="161.9">0</text>
<text x="27.8" y="161.9">when</text>
<text x="33.7" y="161.9">overvurrent</text>
<text x="24" y="163.5">VCONN_FAULT_N</text>
<text x="30.5" y="174.9">I2C_HD3SS3220.SCL</text>
<text x="30.5" y="177.5">I2C_HD3SS3220.INT_N</text>
<text x="53.3" y="187.6">ADDR</text>
</g>
<g font-size="1.8" fill="#4a47ff">
<text x="218.4" y="40.3">USB3_IN.D-</text>
<text x="218.4" y="42.8">USB3_IN.D+</text>
<text x="218.4" y="50.5">USB-C1.RX1-</text>
<text x="218.4" y="53">USB-C1.RX1+</text>
<text x="174" y="56.8">USB-C1.TX1-</text>
<text x="218.4" y="58.1">USB-C1.TX1-</text>
<text x="127" y="63.2">TX1+</text>
<text x="127" y="60.6">TX1- C123</text>
<text x="153.7" y="65.7">USB-C1.RX1-</text>
<text x="153.7" y="60.6">USB-C1.TX1-</text>
<text x="153.7" y="63.2">USB-C1.TX1+</text>
<text x="218.4" y="65.7">USB-C1.RX2-</text>
<text x="218.4" y="60.6">USB-C1.TX1+</text>
<text x="153.7" y="68.2">USB-C1.RX1+</text>
<text x="218.4" y="68.2">USB-C1.RX2+</text>
<text x="127" y="73.3">TX2- C125</text>
<text x="127" y="75.9">TX2+</text>
<text x="153.7" y="75.9">USB-C1.TX2-</text>
<text x="153.7" y="73.3">USB-C1.TX2+</text>
<text x="218.4" y="73.3">USB-C1.TX2-</text>
<text x="218.4" y="75.9">USB-C1.TX2+</text>
<text x="48.3" y="83.5">USB3_IN.TX1+</text>
<text x="153.7" y="78.4">USB-C1.RX2+</text>
<text x="153.7" y="80.9">USB-C1.RX2-</text>
<text x="48.3" y="86">USB3_IN.TX1-</text>
<text x="48.3" y="93.6">USB3_IN.RX1-</text>
<text x="48.3" y="91.1">USB3_IN.RX1+</text>
<text x="165.1" y="129.2">USB-C1.TX1- 10</text>
<text x="201.9" y="130.5">USB-C1.RX2+</text>
<text x="241.3" y="130.5">USB-C1.RX1+</text>
<text x="165.1" y="134.3">USB-C1.TX1+ 2</text>
<text x="201.9" y="135.5">USB-C1.RX2-</text>
<text x="241.3" y="135.5">USB-C1.RX1-</text>
<text x="201.9" y="143.2">USB3_IN.D-</text>
<text x="241.3" y="143.2">USB-C1.TX2-</text>
<text x="201.9" y="148.2">USB3_IN.D+</text>
<text x="241.3" y="148.2">USB-C1.TX2+</text>
</g>
<g font-size="1.8" fill="#840084">
<text x="158.2" y="88.5">USB_SS</text>
<text x="57.8" y="101.2">USB_SS</text>
<text x="205.2" y="153.3">USB_SS</text>
</g>
</svg>
